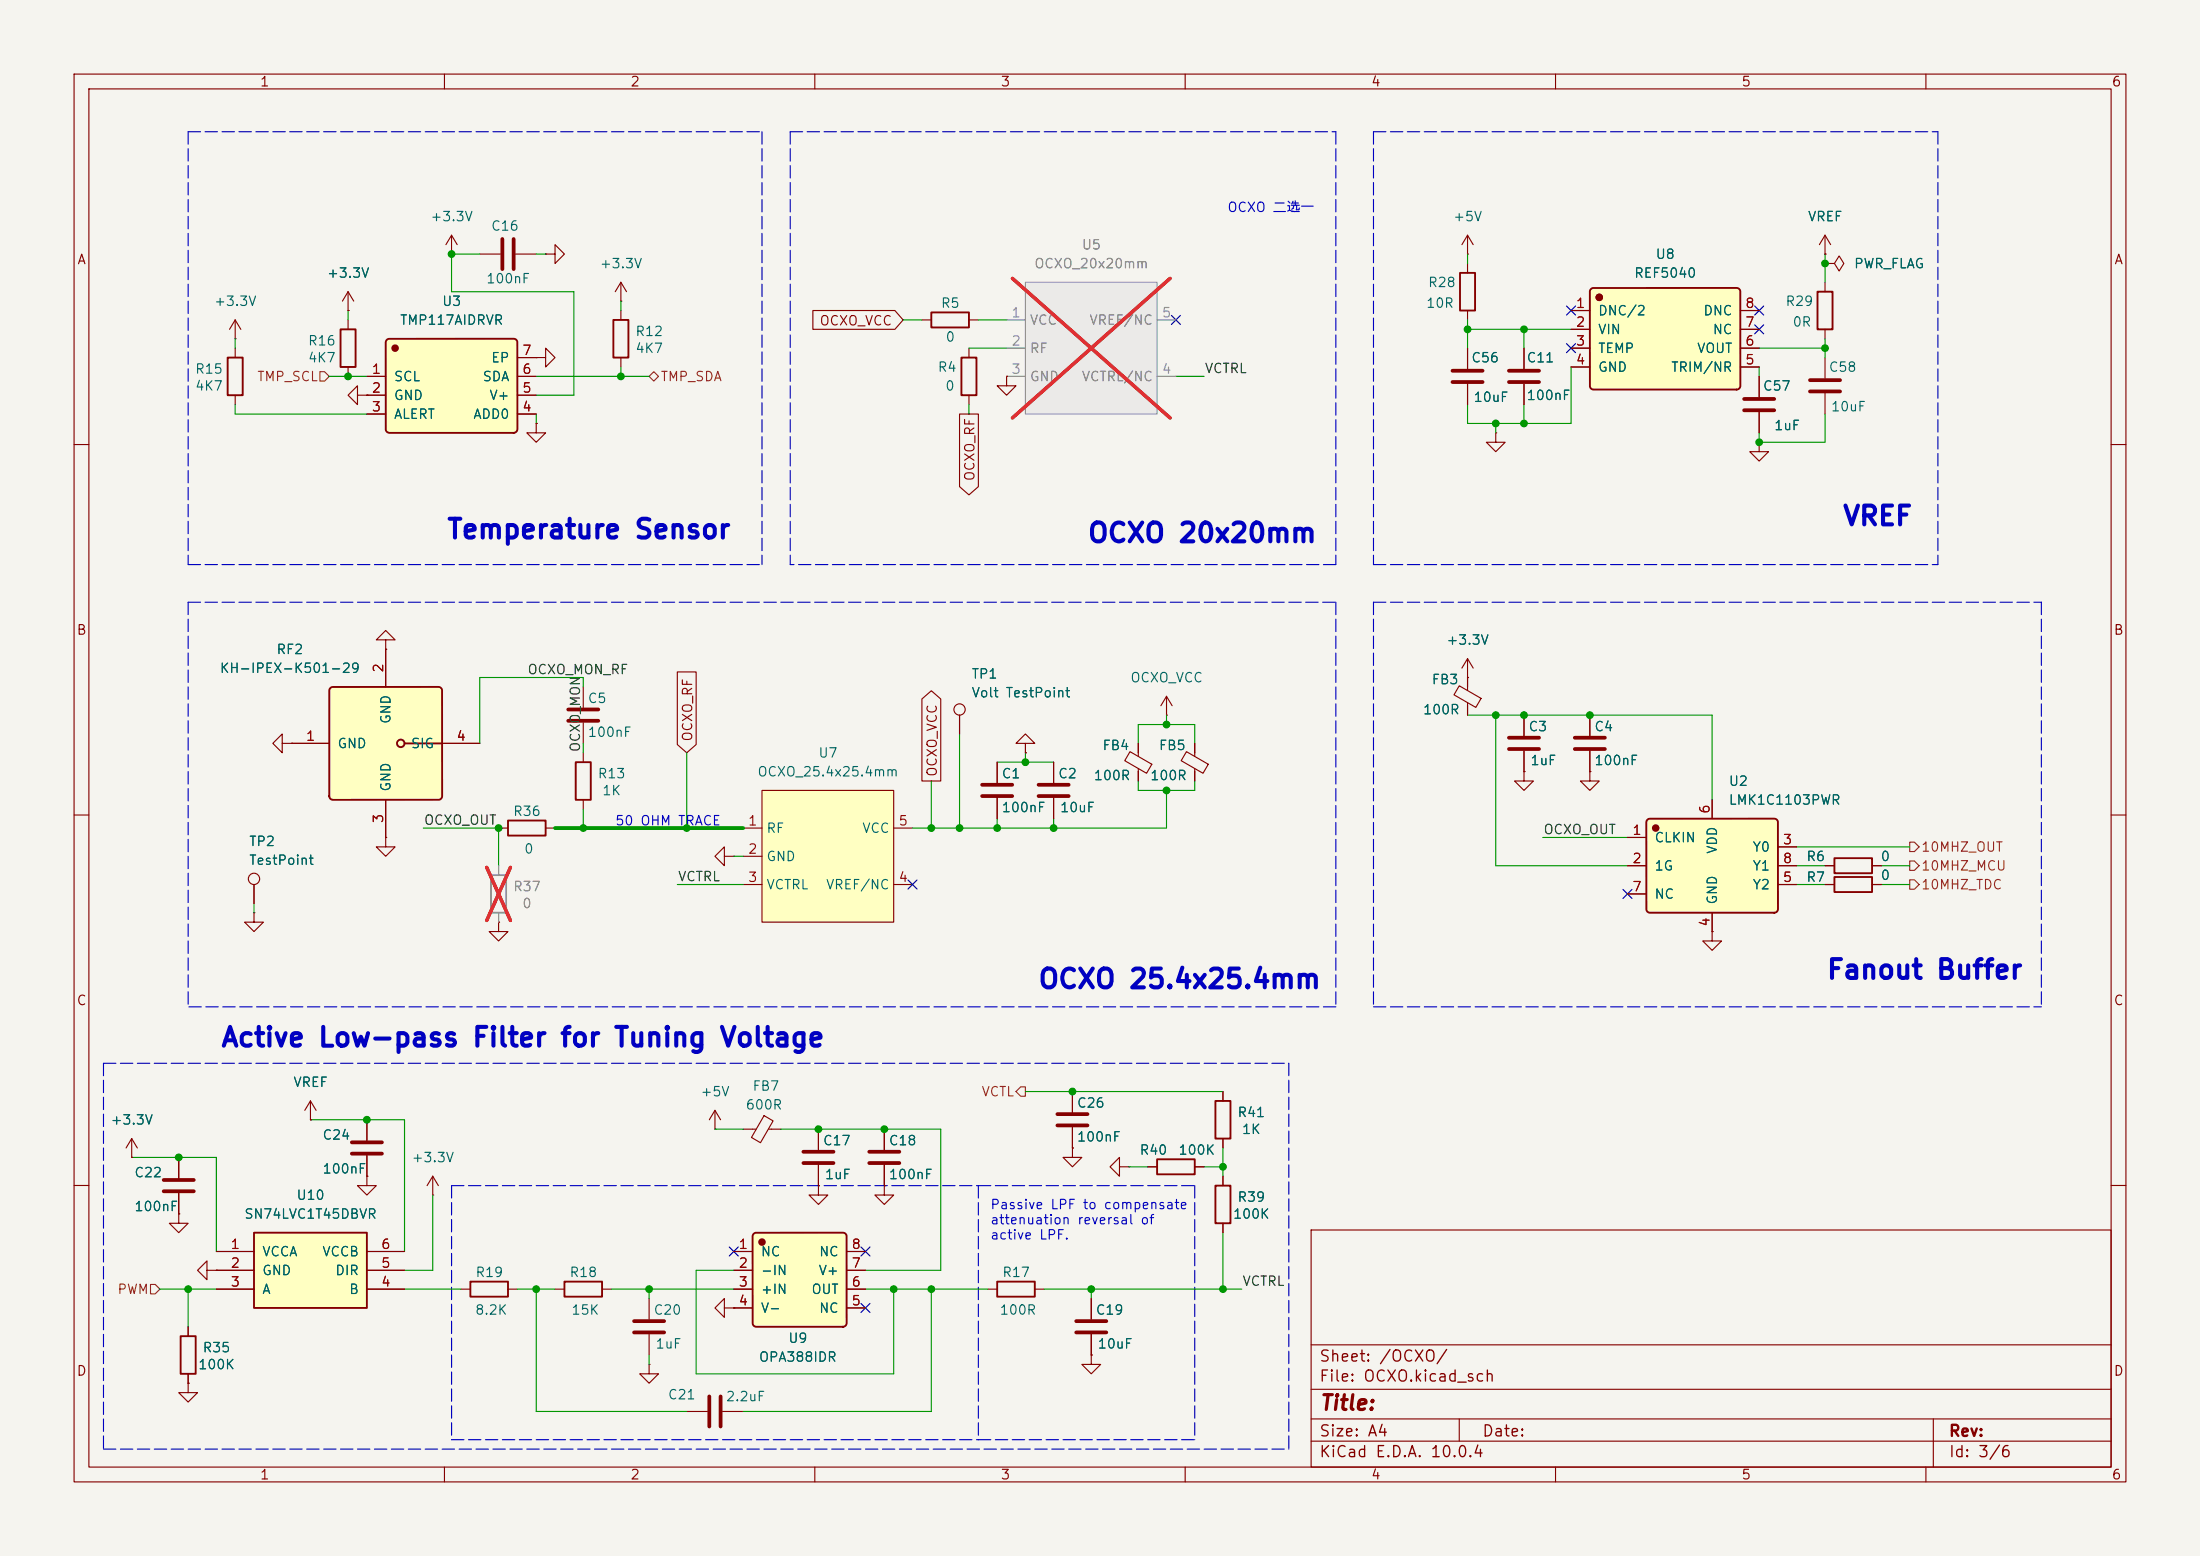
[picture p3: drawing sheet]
<svg xmlns="http://www.w3.org/2000/svg" width="297mm" height="210mm" viewBox="0 0 297 210" stroke-linecap="round" stroke-linejoin="round" font-family="sans-serif">
<path d="M0 0h297v210h-297z" fill="#f5f4ef" stroke="#f5f4ef" stroke-width=".14"/>
<g fill="none" stroke="#840000" stroke-width=".15">
<path d="M10 10h277v190h-277zM12 12h273v186h-273zM60 10v2M110 10v2M160 10v2M210 10v2M260 10v2M10 60h2M285 60h2M52.1 86.4h1.2l-1.2-1.3-1.3 1.3h1.3v1.2M52.1 87.6h.1M197 92.6l2.9 1.7-.7 1.2-2.9-1.7z"/>
<path d="M198.1 91.4v1.8M198.1 94.9v1.6M10 110h2M34.3 119.4v2.5M38.1 100.3v-1.2l-1.3 1.2 1.3 1.3v-1.3h1.3M39.4 100.3h.1M285 110h2M34.3 123.2v1.3h1.3l-1.3 1.2-1.3-1.2h1.3M34.3 123.2h.1M10 160h2M97.8 176.5v-1.2l-1.3 1.2 1.3 1.3v-1.3h1.3M99.1 176.5h.1"/>
<path d="M177 166h108v32h-108zM285 160h2M60 198v2M110 198v2M160 198v2M177 194.5h108M177 191.5h108M177 187.5h108M177 181.5h108M197 191.5v3M210 198v2M260 198v2"/>
<path d="M261 191.5v6.5"/>
<circle cx="34.3" cy="118.6" r=".76"/>
</g>
<path d="M222.4 110.6l.3-.1h16.8l.3 .1 .2 .3v11.8a.51 .51 0 0 1-.5 .5h-16.7l-.3-.1-.2-.3-.1-11.8z" fill="#ffffc2"/>
<circle cx="223.5" cy="111.8" r=".38" fill="#840000" stroke="#840000" stroke-width=".25"/>
<path d="M222.4 110.6l.3-.1h16.8l.3 .1 .2 .3v11.8a.51 .51 0 0 1-.5 .5h-16.7l-.3-.1-.2-.3-.1-11.8zM63.5 173h5.1v2h-5.1zM76.2 173h5.1v2h-5.1z" fill="none" stroke="#840000" stroke-width=".25"/>
<path d="M219.7 113h2.5M219.7 116.8h2.5M231.1 108v2.5M240 116.8h2.6M240 114.3h2.6M240 119.4h2.6M219.7 120.7h2.5M231.1 123.2v2.5M62.2 174h1.3M68.6 174h1.2M74.9 174h1.3M81.3 174h1.2" fill="none" stroke="#840000" stroke-width=".15"/>
<path d="M101.7 166.5l.3-.1h11.8l.4 .1 .1 .3v11.8a.51 .51 0 0 1-.5 .5h-11.7l-.4-.2-.1-.2v-11.8z" fill="#ffffc2"/>
<circle cx="102.9" cy="167.6" r=".38" fill="#840000" stroke="#840000" stroke-width=".25"/>
<path d="M247.6 118.4h5.1v2h-5.1zM247.6 115.8h5.1v2.1h-5.1zM101.7 166.5l.3-.1h11.8l.4 .1 .1 .3v11.8a.51 .51 0 0 1-.5 .5h-11.7l-.4-.2-.1-.2v-11.8zM134.6 173h5.1v2h-5.1z" fill="none" stroke="#840000" stroke-width=".25"/>
<g fill="none" stroke="#840000" stroke-width=".15">
<path d="M198.1 91.4h.1M198.1 88.9l-.7 1.3M198.1 88.9l.8 1.3M198.1 88.9v2.5M205.7 96.5v2.8M214.6 96.5v2.8M205.7 104.1v1.3h1.3l-1.3 1.3-1.2-1.3h1.2M205.7 104.1h.1M205.7 101.3v2.8M214.6 104.1v1.3h1.3l-1.3 1.3-1.2-1.3h1.2M214.6 104.1h.1M214.6 101.3v2.8"/>
<path d="M246.4 119.4h1.2M246.4 116.8h1.2M252.7 119.4h1.3M252.7 116.8h1.3M231.1 125.7v1.3h1.3l-1.3 1.3-1.2-1.3h1.2M231.1 125.7h.1M24.1 156.2v2.8M41.9 151.1h.1M41.9 148.6l-.8 1.3M41.9 148.6l.8 1.3M41.9 148.6v2.5M49.5 158.8v1.2h1.3l-1.3 1.3-1.2-1.3h1.2"/>
<path d="M49.5 158.8h.1M49.5 151.1v2.8M49.5 156v2.8M58.4 158.8l-.7 1.2M58.4 158.8l.8 1.2M58.4 158.8v2.5M24.1 163.8v1.3h1.3l-1.3 1.3-1.2-1.3h1.2M24.1 163.8h.1M24.1 161v2.8M27.9 171.5v-1.3l-1.2 1.3 1.2 1.2v-1.2h1.3M29.2 171.5h.1M58.4 161.3h.1"/>
<path d="M87.6 175.3v2.8M99.1 168.9h2.5M99.1 171.5h2.5M99.1 174h2.5M99.1 176.5h2.5M114.3 168.9h2.5M114.3 171.5h2.5M114.3 174h2.5M114.3 176.5h2.5M133.3 174h1.3M139.7 174h1.3M147.3 175.3v2.8"/>
<path d="M87.6 184.2v1.2h1.3l-1.3 1.3-1.2-1.3h1.2M87.6 184.2h.1M87.6 180.1v2.8M92.7 190.5h2.8M97.5 190.5h2.8M147.3 182.9v1.3h1.3l-1.3 1.2-1.3-1.2h1.3M147.3 182.9h.1M147.3 180.1v2.8"/>
</g>
<g fill="none" stroke="#840000" stroke-width=".51">
<path d="M203.7 99.6h4.1M212.6 99.6h4.1M203.7 101.1h4.1M212.6 101.1h4.1M22.1 159.3h4.1M47.5 154.2h4.1M47.5 155.7h4.1M22.1 160.8h4.1M85.6 178.3h4.1M85.6 179.8h4.1M145.3 178.3h4.1M145.3 179.8h4.1"/>
<path d="M95.8 188.5v4M97.3 188.5v4"/>
</g>
<path d="M138.4 38.1h17.8v17.8h-17.8z" fill="#ebeae8"/>
<path d="M138.4 38.1h17.8v17.8h-17.8zM135.9 43.2h2.5M135.9 47h2.5M135.9 50.8h2.5M156.2 43.2h2.5M156.2 50.8h2.5" fill="none" stroke="#9c9b98" stroke-width=".15"/>
<path d="M136.7 37.6l21.3 18.8M158 37.6l-21.3 18.8" fill="none" stroke="#e12e31" stroke-width=".46"/>
<path d="M165.1 147.3v1.3M165.1 153.7v1.2M165.1 158.8v1.2M25.4 179.1v1.2M165.1 165.1v1.3M25.4 186.7v1.3h1.3l-1.3 1.2-1.3-1.2h1.3M25.4 186.7h.1M25.4 185.4v1.3" fill="none" stroke="#840000" stroke-width=".15"/>
<path d="M164.1 148.6h2v5.1h-2zM164.1 160h2v5.1h-2zM24.4 180.3h2v5.1h-2z" fill="none" stroke="#840000" stroke-width=".25"/>
<path d="M34.3 166.4h15.2v10.1h-15.2z" fill="#ffffc2"/>
<path d="M125.7 42.2h5.1v2h-5.1zM129.8 48.3h2v5h-2zM156.2 156.5h5.1v2h-5.1zM34.3 166.4h15.2v10.1h-15.2z" fill="none" stroke="#840000" stroke-width=".25"/>
<g fill="none" stroke="#840000" stroke-width=".15">
<path d="M48.3 53.3v-1.2l-1.3 1.2 1.3 1.3v-1.3h1.2M49.5 53.3h.1M124.5 43.2h1.2M130.8 43.2h1.3M130.8 47v1.3M130.8 53.3v1.3M135.9 50.8v1.3h1.3l-1.3 1.2-1.3-1.2h1.3M135.9 50.8h.1M237.5 59.7v1.3h1.3l-1.3 1.2-1.3-1.2h1.3M237.5 59.7h.1M129.5 96.5v2.6M157.5 96.5h.1"/>
<path d="M157.5 94l-.8 1.3M157.5 94l.7 1.3M157.5 94v2.5M134.6 102.9v2.8M134.6 107.7v2.8M138.4 100.3h1.3l-1.3-1.2-1.2 1.2h1.2v1.3M138.4 101.6h.1M142.2 102.9v2.8M142.2 107.7v2.8M152.6 101.4l2.9 1.7-.7 1.3-3-1.7zM153.7 100.3v1.8M153.7 103.8v1.6"/>
<path d="M160.2 101.4l2.9 1.7-.7 1.3-2.9-1.7zM161.3 100.3v1.8M161.3 103.8v1.6M144.8 154.9v1.3h1.2l-1.2 1.3-1.3-1.3h1.3M144.8 154.9h.1M144.8 147.3v2.8M144.8 152.1v2.8M151.1 157.5v-1.3l-1.2 1.3 1.2 1.3v-1.3h1.3M152.4 157.5h.1M154.9 157.5h1.3M161.3 157.5h1.3M29.2 168.9h5.1"/>
<path d="M29.2 171.5h5.1M29.2 174h5.1M49.5 168.9h5.1M49.5 171.5h5.1M49.5 174h5.1"/>
<circle cx="129.5" cy="95.8" r=".76"/>
</g>
<path d="M132.6 105.9h4.1M132.6 107.4h4.1M140.2 105.9h4.1M140.2 107.4h4.1M142.7 150.4h4.1M142.7 151.9h4.1" fill="none" stroke="#840000" stroke-width=".51"/>
<path d="M214.8 39l.2-.1h19.4h.3l.2 .4v12.8a.51 .51 0 0 1-.5 .5h-19.3l-.2-.1-.3-.3v-12.8z" fill="#ffffc2"/>
<circle cx="215.9" cy="40.1" r=".38" fill="#840000" stroke="#840000" stroke-width=".25"/>
<path d="M197.1 36.8h2v5.1h-2zM214.8 39l.2-.1h19.4h.3l.2 .4v12.8a.51 .51 0 0 1-.5 .5h-19.3l-.2-.1-.3-.3v-12.8zM245.4 39.4h2v5.1h-2zM30.7 48.3h2.1v5h-2.1zM46 44.5h2v5h-2zM82.8 43.2h2v5.1h-2z" fill="none" stroke="#840000" stroke-width=".25"/>
<g fill="none" stroke="#840000" stroke-width=".15">
<path d="M47 39.4l-.8 1.2M47 39.4l.8 1.2M47 39.4v2.5M73.7 34.3h1.2v-1.3l1.3 1.3-1.3 1.3v-1.3M73.7 34.3h.1M83.8 38.1v2.5M83.8 38.1l-.7 1.3M83.8 38.1l.8 1.3M198.1 34.3h.1M198.1 31.8l-.7 1.2M198.1 31.8l.8 1.2M198.1 31.8v2.5"/>
<path d="M198.1 35.6v1.2M246.4 35.6h1.2l.7-1.1 .6 1.1-.6 1-.7-1M246.4 35.6h.1M246.4 38.1v1.3M31.7 45.7h.1M31.7 43.2v2.5M31.7 47v1.3M31.7 53.3v1.3M31.7 43.2l-.7 1.3M31.7 43.2l.8 1.3M47 41.9h.1M47 43.2v1.3"/>
<path d="M47 49.5v1.3M72.4 57.2v1.2h1.3l-1.3 1.3-1.3-1.3h1.3M72.4 57.2h.1M72.4 48.3h1.3v-1.3l1.2 1.3-1.2 1.2v-1.2M72.4 48.3h.1M83.8 40.6h.1M83.8 41.9v1.3M83.8 48.3v1.2M198.1 41.9v1.3M198.1 47v2.8M198.1 51.8v2.8M201.9 58.4v1.3h1.3l-1.3 1.3-1.2-1.3h1.2"/>
<path d="M201.9 58.4h.1M205.7 47v2.8M205.7 51.8v2.8M212.1 41.9h2.5M212.1 44.5h2.5M212.1 47h2.5M212.1 49.5h2.5M234.9 41.9h2.6M234.9 44.5h2.6M234.9 47h2.6M234.9 49.5h2.6M237.5 50.8v2.8"/>
<path d="M237.5 55.6v2.8M246.4 44.5v1.2M246.4 48.3v2.8M246.4 53.1v2.8"/>
</g>
<path d="M196.1 50h4.1M196.1 51.6h4.1M203.7 50h4.1M203.7 51.6h4.1M235.5 53.8h4M235.5 55.4h4M244.3 51.3h4.1M244.3 52.8h4.1" fill="none" stroke="#840000" stroke-width=".51"/>
<path d="M52.2 45.9l.3-.2h16.8l.3 .1 .2 .3v11.8a.51 .51 0 0 1-.5 .5h-16.7l-.3-.1-.2-.3v-11.8z" fill="#ffffc2"/>
<circle cx="53.3" cy="47" r=".38" fill="#840000" stroke="#840000" stroke-width=".25"/>
<path d="M52.2 45.9l.3-.2h16.8l.3 .1 .2 .3v11.8a.51 .51 0 0 1-.5 .5h-16.7l-.3-.1-.2-.3v-11.8z" fill="none" stroke="#840000" stroke-width=".25"/>
<g fill="none" stroke="#840000" stroke-width=".15">
<path d="M61 34.3h.1M61 31.8l-.8 1.2M61 31.8l.7 1.2M61 31.8v2.5M64.8 34.3h2.8M69.6 34.3h2.8M246.4 34.3h.1M246.4 31.8l-.8 1.2M246.4 31.8l.7 1.2M246.4 31.8v2.5M49.5 50.8h2.6M49.5 53.3h2.6"/>
<path d="M49.5 55.9h2.6M69.8 50.8h2.6M69.8 53.3h2.6M69.8 55.9h2.6M69.8 48.3h2.6M17.8 156.2h.1M17.8 153.7l-.8 1.2M17.8 153.7l.7 1.2M17.8 153.7v2.5M100.3 152.4h1.8M103.1 150.6l1.3 .7-1.7 2.9-1.3-.7zM103.8 152.4h1.6"/>
<path d="M110.5 152.4v2.8M110.5 157.2v2.8M119.4 152.4v2.8M119.4 157.2v2.8M110.5 160v1.3h1.3l-1.3 1.3-1.3-1.3h1.3M110.5 160h.1M119.4 160v1.3h1.2l-1.2 1.3-1.3-1.3h1.3M119.4 160h.1"/>
</g>
<path d="M67.8 32.3v4M69.3 32.3v4M108.5 155.4h4M108.5 157h4M117.3 155.4h4.1M117.3 157h4.1" fill="none" stroke="#840000" stroke-width=".51"/>
<path d="M102.9 106.7h17.7v17.8h-17.7z" fill="#ffffc2"/>
<path d="M100.3 111.8h2.6M100.3 115.6h2.6M100.3 119.4h2.6M102.9 106.7h17.7v17.8h-17.7zM120.6 111.8h2.6M120.6 119.4h2.6M67.3 124.5v1.2h1.3l-1.3 1.3-1.3-1.3h1.3M67.3 124.5h.1M96.5 152.4h.1M96.5 149.9l-.7 1.2M96.5 149.9l.8 1.2M96.5 149.9v2.5" fill="none" stroke="#840000" stroke-width=".15"/>
<path d="M66.3 118.1h2v5.1h-2z" fill="none" stroke="#9c9b98" stroke-width=".25"/>
<path d="M67.3 116.8v1.3M67.3 123.2v1.3" fill="none" stroke="#9c9b98" stroke-width=".15"/>
<path d="M65.7 117.1l3.2 7.1M68.9 117.1l-3.2 7.1" fill="none" stroke="#e12e31" stroke-width=".46"/>
<path d="M44.6 92.9l.3-.2h14.3l.3 .1 .2 .3v14.3l-.2 .4-.2 .1-14.3 .1a.51 .51 0 0 1-.6-.6v-14.2z" fill="#ffffc2"/>
<g fill="none" stroke="#840000" stroke-width=".25">
<path d="M44.6 92.9l.3-.2h14.3l.3 .1 .2 .3v14.3l-.2 .4-.2 .1-14.3 .1a.51 .51 0 0 1-.6-.6v-14.2zM54.6 100.3h5.1M68.6 110.7h5.1v2.1h-5.1zM77.7 102.9h2.1v5.1h-2.1z"/>
<circle cx="54.1" cy="100.3" r=".51"/>
</g>
<g fill="none" stroke="#840000" stroke-width=".15">
<path d="M246.4 35.6h.1M246.4 34.3h.1M47 41.9h.1M49.5 53.3h.1M49.5 50.8h2.6M49.5 53.3h2.6M49.5 55.9h2.6M69.8 50.8h2.6M69.8 53.3h2.6M69.8 55.9h2.6M69.8 48.3h2.6M72.4 57.2h.1"/>
<path d="M72.4 48.3h.1M109.7 41.9h11.1l1.1 1.3-1.1 1.3h-11.1zM129.5 55.9h2.6v9.8l-1.3 1.1-1.3-1.1zM135.9 50.8h.1M198.1 47v2.8M198.1 51.8v2.8M205.7 47v2.8M205.7 51.8v2.8M212.1 41.9h2.5M212.1 44.5h2.5M212.1 47h2.5M212.1 49.5h2.5"/>
<path d="M234.9 41.9h2.6M234.9 44.5h2.6M234.9 47h2.6M234.9 49.5h2.6M237.5 50.8v2.8M237.5 55.6v2.8M52.1 87.6h.1M52.1 87.6v5.1M78.7 92.7v2.8M78.7 97.5v2.8M91.4 90.7h2.6v9.8l-1.3 1.1-1.3-1.1zM124.5 94.3l1.2-1.1 1.3 1.1v11.1h-2.5z"/>
<path d="M129.5 96.5v2.6M198.1 91.4h.1M198.1 91.4v1.3M198.1 95.3v1.2M205.7 96.5v2.8M214.6 96.5v2.8M34.3 119.4v2.5M39.4 100.3h.1M39.4 100.3h5M52.1 113v1.3h1.2l-1.2 1.3-1.3-1.3h1.3M52.1 113h.1M52.1 108v5"/>
<path d="M59.7 100.3h5.1M67.3 111.8h1.3M73.7 111.8h1.2M78.7 101.6v1.3M78.7 108v1.2M97.8 115.6v-1.3l-1.3 1.3 1.3 1.2v-1.2h1.3M99.1 115.6h.1M134.6 102.9v2.8M134.6 107.7v2.8M138.4 101.6h.1M142.2 102.9v2.8M142.2 107.7v2.8"/>
<path d="M153.7 100.3v1.3M153.7 104.1v1.3M161.3 100.3v1.3M161.3 104.1v1.3M205.7 104.1h.1M205.7 101.3v2.8M214.6 104.1h.1M214.6 101.3v2.8M219.7 113h2.5M219.7 116.8h2.5M231.1 108v2.5M240 116.8h2.6"/>
<path d="M240 114.3h2.6M240 119.4h2.6M246.4 116.8h1.2M246.4 119.4h1.2M252.7 116.8h1.3M252.7 119.4h1.3M67.3 124.5h.1M219.7 120.7h2.5M231.1 125.7h.1M231.1 123.2v2.5M17.8 156.2h.1M24.1 156.2v2.8"/>
<path d="M41.9 151.1h.1M49.5 158.8h.1M49.5 151.1v2.8M49.5 156v2.8M110.5 152.4v2.8M110.5 157.2v2.8M119.4 152.4v2.8M119.4 157.2v2.8M144.8 154.9h.1M144.8 147.3v2.8M144.8 152.1v2.8M154.9 157.5h1.3"/>
<path d="M161.3 157.5h1.3M165.1 147.3v1.3M165.1 153.7v1.2M165.1 158.8v1.2M24.1 163.8h.1M24.1 161v2.8M25.4 179.1v1.2M29.2 171.5h.1M29.2 168.9h5.1M29.2 171.5h5.1M29.2 174h5.1M49.5 168.9h5.1"/>
<path d="M49.5 171.5h5.1M49.5 174h5.1M99.1 176.5h.1M99.1 168.9h2.5M99.1 171.5h2.5M99.1 174h2.5M99.1 176.5h2.5M110.5 160h.1M114.3 168.9h2.5M114.3 171.5h2.5M114.3 174h2.5M114.3 176.5h2.5"/>
<path d="M119.4 160h.1M147.3 175.3v2.8M165.1 165.1v1.3M25.4 186.7h.1M25.4 185.4v1.3M147.3 182.9h.1M147.3 180.1v2.8"/>
</g>
<path d="M76.7 95.8h4.1M76.7 97.3h4.1" fill="none" stroke="#840000" stroke-width=".51"/>
<path d="M43.2 50.2h.6l.6 .6-.6 .6h-.6zM87.6 50.8l.7-.6 .6 .6-.6 .6zM257.8 116.2h.6l.7 .6-.7 .7h-.6zM257.8 118.7h.6l.7 .7-.7 .6h-.6zM257.8 113.7h.6l.7 .6-.7 .6h-.6zM137.8 146.7h.6v1.3h-.6l-.6-.7zM20.3 173.4h.7l.6 .6-.6 .6h-.7z" fill="none" stroke="#725600" stroke-width=".15"/>
<g fill="none" stroke="#0000c2" stroke-width=".15" stroke-dasharray="1.7 .6">
<path d="M25.4 17.8v58.4M25.4 17.8h77.5M102.9 17.8v58.4M106.7 17.8v58.4M106.7 17.8h73.6M180.3 17.8v58.4M185.4 17.8v58.4M185.4 17.8h76.2M261.6 17.8v58.4M25.4 76.2h77.5M180.3 76.2h-73.6M185.4 76.2h76.2"/>
<path d="M25.4 81.3h154.9M25.4 81.3v54.6M180.3 81.3v54.6M185.4 81.3v54.6M185.4 81.3h90.2M275.6 81.3v54.6M180.3 135.9h-154.9M185.4 135.9h90.2M14 143.5v52.1M14 143.5h160M174 143.5v52.1M61 160h71.1"/>
<path d="M61 160v34.3M132.1 160v34.3M132.1 160h29.2M161.3 160v34.3M14 195.6h160M61 194.3h71.1M132.1 194.3h29.2"/>
</g>
<g fill="none" stroke="#009600" stroke-width=".15">
<path d="M64.8 34.3h-3.8v5.1h16.5v13.9h-5.1M72.4 34.3h1.3M198.1 34.3v1.3M246.4 34.3v3.8M31.7 45.7v1.3M31.7 54.6v1.3h17.8M44.4 50.8h5.1M47 41.9v1.3M72.4 50.8h15.2M72.4 55.9v1.3M83.8 40.6v1.3M83.8 49.5v1.3"/>
<path d="M121.9 43.2h2.6M130.8 54.6v1.3M130.8 47h5.1M132.1 43.2h3.8M158.7 50.8h3.9M198.1 43.2v3.8M198.1 44.5h14M201.9 57.2v1.2M205.7 44.5v2.5M205.7 54.6v2.6M212.1 49.5v7.7h-14v-2.6M237.5 47h8.9"/>
<path d="M237.5 49.5v1.3M246.4 55.9v3.8h-8.9v-1.3M246.4 45.7v2.6M78.7 92.7v-1.3h-13.9v8.9M129.5 99.1v12.7M157.5 96.5v1.3M198.1 96.5h33v11.5M201.9 96.5v20.3h17.8M57.1 111.8h10.2v5M78.7 100.3v1.3M78.7 109.2v2.6M91.4 119.4h8.9"/>
<path d="M92.7 101.6v10.2M99.1 115.6h1.2M125.7 105.4v6.4M134.6 102.9h7.6M134.6 110.5v1.3M138.4 101.6v1.3M142.2 110.5v1.3M153.7 100.3v-2.5h7.6v2.5M153.7 105.4v1.3h7.6v-1.3M157.5 106.7v5.1h-34.3M208.3 113h11.4M242.6 119.4h3.8"/>
<path d="M242.6 116.8h3.8M242.6 114.3h15.2M254 119.4h3.8M254 116.8h3.8M34.3 121.9v1.3M17.8 156.2h11.4v12.7M41.9 151.1h12.7v17.8M96.5 152.4h3.8M105.4 152.4h21.6v19.1h-10.2M138.4 147.3h26.7M152.4 157.5h2.5M162.6 157.5h2.5"/>
<path d="M165.1 154.9v3.9M21.6 174h7.6M25.4 174v5.1M54.6 174h7.6M58.4 161.3v10.2h-3.8M69.8 174h5.1M72.4 174v16.5h20.3M82.5 174h16.6M87.6 174v1.3M99.1 171.5h-5.1v13.9h26.6v-11.4M116.8 174h16.5M125.7 174v16.5h-25.4"/>
<path d="M141 174h26.6M147.3 174v1.3M165.1 166.4v7.6M87.6 182.9v1.3"/>
</g>
<path d="M74.9 111.8h25.4" fill="none" stroke="#009600" stroke-width=".51"/>
<g fill="none" stroke="#000084" stroke-width=".15">
<path d="M158.1 42.6l1.3 1.2M159.4 42.6l-1.3 1.2M211.5 41.3l1.2 1.2M211.5 46.4l1.2 1.2M212.7 41.3l-1.2 1.2M212.7 46.4l-1.2 1.2M236.9 41.3l1.2 1.2M236.9 43.8l1.2 1.3M238.1 41.3l-1.2 1.2M238.1 43.8l-1.2 1.3M122.6 118.8l1.2 1.2M123.8 118.8l-1.2 1.2"/>
<path d="M219.1 120l1.2 1.3M220.3 120l-1.2 1.3M98.5 168.3l1.2 1.2M99.7 168.3l-1.2 1.2M116.2 175.9l1.2 1.2M116.2 168.3l1.2 1.2M117.4 175.9l-1.2 1.2M117.4 168.3l-1.2 1.2"/>
</g>
<path d="M135.9 43.2h2.5M135.9 47h2.5M135.9 50.8h2.5M156.2 43.2h2.5M156.2 50.8h2.5M67.3 116.8v1.3M67.3 123.2v1.3" fill="none" stroke="#9c9b98" stroke-width=".15"/>
<path d="M136.7 37.6l21.3 18.8M158 37.6l-21.3 18.8M65.7 117.1l3.2 7.1M68.9 117.1l-3.2 7.1" fill="none" stroke="#e12e31" stroke-width=".46"/>
<g fill="#009600" stroke="#009600" stroke-width=".14">
<circle cx="87.6" cy="174" r=".46"/>
<circle cx="72.4" cy="174" r=".46"/>
<circle cx="125.7" cy="174" r=".46"/>
<circle cx="147.3" cy="174" r=".46"/>
<circle cx="165.1" cy="174" r=".46"/>
<circle cx="165.1" cy="157.5" r=".46"/>
<circle cx="144.8" cy="147.3" r=".46"/>
<circle cx="92.7" cy="111.8" r=".46"/>
<circle cx="83.8" cy="50.8" r=".46"/>
<circle cx="78.7" cy="111.8" r=".46"/>
<circle cx="67.3" cy="111.8" r=".46"/>
<circle cx="110.5" cy="152.4" r=".46"/>
<circle cx="119.4" cy="152.4" r=".46"/>
<circle cx="120.6" cy="174" r=".46"/>
<circle cx="24.1" cy="156.2" r=".46"/>
<circle cx="25.4" cy="174" r=".46"/>
<circle cx="49.5" cy="151.1" r=".46"/>
<circle cx="61" cy="34.3" r=".46"/>
<circle cx="47" cy="50.8" r=".46"/>
<circle cx="214.6" cy="96.5" r=".46"/>
<circle cx="201.9" cy="96.5" r=".46"/>
<circle cx="205.7" cy="96.5" r=".46"/>
<circle cx="205.7" cy="57.2" r=".46"/>
<circle cx="201.9" cy="57.2" r=".46"/>
<circle cx="142.2" cy="111.8" r=".46"/>
<circle cx="157.5" cy="106.7" r=".46"/>
<circle cx="129.5" cy="111.8" r=".46"/>
<circle cx="134.6" cy="111.8" r=".46"/>
<circle cx="125.7" cy="111.8" r=".46"/>
<circle cx="138.4" cy="102.9" r=".46"/>
<circle cx="157.5" cy="97.8" r=".46"/>
<circle cx="237.5" cy="59.7" r=".46"/>
<circle cx="205.7" cy="44.5" r=".46"/>
<circle cx="246.4" cy="35.6" r=".46"/>
<circle cx="246.4" cy="47" r=".46"/>
<circle cx="198.1" cy="44.5" r=".46"/>
</g>
<g font-size="2.5" fill="#0000c2">
<text x="248.6" y="71.5">VREF</text>
<text x="60.2" y="73.3">Temperature Sensor</text>
<text x="146.7" y="73.8">OCXO 20x20mm</text>
<text x="140" y="134">OCXO 25.4x25.4mm</text>
<text x="246.5" y="132.8">Fanout Buffer</text>
<text x="29.7" y="141.9">Active Low-pass Filter for Tuning Voltage</text>
</g>
<text font-size="2" fill="#840000" x="178" y="190.8">Title:</text>
<g font-size="1.5" fill="#840000">
<text x="178" y="184.2">Sheet: /OCXO/</text>
<text x="178" y="186.9">File: OCXO.kicad_sch</text>
<text x="178" y="197.1">KiCad E.D.A. 10.0.4</text>
<text x="178" y="194.3">Size: A4</text>
<text x="200" y="194.3">Date:</text>
<text x="263" y="194.3">Rev:</text>
<text x="263" y="197.1">Id: 3/6</text>
</g>
<g font-size="1.3" fill="#840000">
<text x="35" y="12">1</text>
<text x="85" y="12">2</text>
<text x="135" y="12">3</text>
<text x="185" y="12">4</text>
<text x="235" y="12">5</text>
<text x="285" y="12">6</text>
<text x="10.3" y="36">A</text>
<text x="285.3" y="36">A</text>
<text x="110.6" y="44.2">OCXO_VCC</text>
<text x="131.9" y="65" transform="rotate(-90 131.9 65)">OCXO_RF</text>
<text x="10.3" y="86">B</text>
<text x="285.3" y="86">B</text>
<text x="93.8" y="100.2" transform="rotate(-90 93.8 100.2)">OCXO_RF</text>
<text x="126.8" y="104.9" transform="rotate(-90 126.8 104.9)">OCXO_VCC</text>
<text x="10.3" y="136">C</text>
<text x="285.3" y="136">C</text>
<text x="10.3" y="186">D</text>
<text x="285.3" y="186">D</text>
<text x="35" y="200">1</text>
<text x="85" y="200">2</text>
<text x="135" y="200">3</text>
<text x="185" y="200">4</text>
<text x="235" y="200">5</text>
<text x="285" y="200">6</text>
</g>
<g font-size="1.3" fill="#0000c2">
<text x="165.6" y="28.9">OCXO 二选一</text>
<text x="83" y="111.7">50 OHM TRACE</text>
<text x="133.6" y="163.5">Passive LPF to compensate</text>
<text x="133.6" y="165.6">attenuation reversal of</text>
<text x="133.6" y="167.6">active LPF.</text>
</g>
<g font-size="1.3" fill="#006464">
<text x="58" y="30.2">+3.3V</text>
<text x="66.2" y="31.5">C16</text>
<text x="196.1" y="30.2">+5V</text>
<text x="223.4" y="35.3">U8</text>
<text x="244" y="30.2">VREF</text>
<text x="28.8" y="41.6">+3.3V</text>
<text x="44" y="37.8">+3.3V</text>
<text x="59.6" y="41.6">U3</text>
<text x="65.5" y="38.6">100nF</text>
<text x="80.9" y="36.5">+3.3V</text>
<text x="126.9" y="41.9">R5</text>
<text x="192.4" y="41.9">10R</text>
<text x="192.7" y="39.1">R28</text>
<text x="220.5" y="37.8">REF5040</text>
<text x="241" y="41.6">R29</text>
<text x="250.2" y="36.5">PWR_FLAG</text>
<text x="41.5" y="46.9">R16</text>
<text x="53.9" y="44.2">TMP117AIDRVR</text>
<text x="85.7" y="45.7">R12</text>
<text x="85.7" y="48">4K7</text>
<text x="127.6" y="46.4">0</text>
<text x="215.6" y="42.9">DNC/2</text>
<text x="215.6" y="45.4">VIN</text>
<text x="215.6" y="48">TEMP</text>
<text x="229" y="48">VOUT</text>
<text x="229.9" y="42.9">DNC</text>
<text x="231.1" y="45.4">NC</text>
<text x="241.9" y="44.4">0R</text>
<text x="26.2" y="50.8">R15</text>
<text x="26.2" y="53">4K7</text>
<text x="41.5" y="49.2">4K7</text>
<text x="53.1" y="51.8">SCL</text>
<text x="65.1" y="51.8">SDA</text>
<text x="66.2" y="49.2">EP</text>
<text x="126.5" y="50.5">R4</text>
<text x="127.5" y="53">0</text>
<text x="198.5" y="49.2">C56</text>
<text x="206" y="49.2">C11</text>
<text x="215.6" y="50.5">GND</text>
<text x="225.5" y="50.5">TRIM/NR</text>
<text x="237.9" y="53">C57</text>
<text x="246.8" y="50.5">C58</text>
<text x="53.1" y="54.3">GND</text>
<text x="53.1" y="56.9">ALERT</text>
<text x="63.8" y="56.9">ADD0</text>
<text x="66" y="54.3">V+</text>
<text x="198.8" y="54.6">10uF</text>
<text x="206" y="54.3">100nF</text>
<text x="239.4" y="58.4">1uF</text>
<text x="247.1" y="55.8">10uF</text>
<text x="37.2" y="88.6">RF2</text>
<text x="195.2" y="87.3">+3.3V</text>
<text x="29.6" y="91.1">KH-IPEX-K501-29</text>
<text x="79.3" y="95.2">C5</text>
<text x="131.1" y="91.9">TP1</text>
<text x="131.1" y="94.4">Volt TestPoint</text>
<text x="152.5" y="92.4">OCXO_VCC</text>
<text x="193.2" y="92.7">FB3</text>
<text x="45.5" y="101.3">GND</text>
<text x="53" y="97.8" transform="rotate(-90 53 97.8)">GND</text>
<text x="55.4" y="101.3">SIG</text>
<text x="79.3" y="99.8">100nF</text>
<text x="148.7" y="101.6">FB4</text>
<text x="156.4" y="101.6">FB5</text>
<text x="192" y="96.7">100R</text>
<text x="206.3" y="99">C3</text>
<text x="215.1" y="99">C4</text>
<text x="53" y="106.9" transform="rotate(-90 53 106.9)">GND</text>
<text x="80.6" y="105.4">R13</text>
<text x="81.2" y="107.7">1K</text>
<text x="102.2" y="105.1">OCXO_25.4x25.4mm</text>
<text x="110.4" y="102.6">U7</text>
<text x="135.1" y="105.4">C1</text>
<text x="142.8" y="105.4">C2</text>
<text x="147.6" y="105.6">100R</text>
<text x="155.2" y="105.6">100R</text>
<text x="206.5" y="103.6">1uF</text>
<text x="215.1" y="103.6">100nF</text>
<text x="233.3" y="106.4">U2</text>
<text x="69.2" y="110.4">R36</text>
<text x="103.4" y="112.7">RF</text>
<text x="116.3" y="112.7">VCC</text>
<text x="135.1" y="109.9">100nF</text>
<text x="143" y="109.9">10uF</text>
<text x="233.3" y="108.9">LMK1C1103PWR</text>
<text x="33.5" y="114.5">TP2</text>
<text x="33.5" y="117">TestPoint</text>
<text x="70.7" y="115.5">0</text>
<text x="103.4" y="116.5">GND</text>
<text x="223.3" y="114">CLKIN</text>
<text x="223.3" y="117.8">1G</text>
<text x="232.1" y="115.3" transform="rotate(-90 232.1 115.3)">VDD</text>
<text x="236.5" y="115.3">Y0</text>
<text x="236.5" y="117.8">Y1</text>
<text x="243.8" y="119.3">R7</text>
<text x="243.8" y="116.5">R6</text>
<text x="253.8" y="119.1">0</text>
<text x="253.8" y="116.5">0</text>
<text x="103.4" y="120.4">VCTRL</text>
<text x="111.4" y="120.4">VREF/NC</text>
<text x="223.3" y="121.6">NC</text>
<text x="232.1" y="122.2" transform="rotate(-90 232.1 122.2)">GND</text>
<text x="236.5" y="120.4">Y2</text>
<text x="39.5" y="147">VREF</text>
<text x="94.5" y="148.3">+5V</text>
<text x="101.5" y="147.5">FB7</text>
<text x="145.3" y="149.8">C26</text>
<text x="14.8" y="152.1">+3.3V</text>
<text x="43.4" y="154.1">C24</text>
<text x="100.6" y="150.1">600R</text>
<text x="111" y="154.9">C17</text>
<text x="119.9" y="154.9">C18</text>
<text x="145.3" y="154.4">100nF</text>
<text x="167" y="151.1">R41</text>
<text x="167.6" y="153.4">1K</text>
<text x="18" y="159.2">C22</text>
<text x="43.4" y="158.7">100nF</text>
<text x="55.5" y="157.2">+3.3V</text>
<text x="111.3" y="159.5">1uF</text>
<text x="119.9" y="159.5">100nF</text>
<text x="153.8" y="156.2">R40</text>
<text x="159" y="156.2">100K</text>
<text x="18" y="163.8">100nF</text>
<text x="32.9" y="164.8">SN74LVC1T45DBVR</text>
<text x="39.9" y="162.3">U10</text>
<text x="166.4" y="164.8">100K</text>
<text x="167" y="162.5">R39</text>
<text x="35.3" y="169.9">VCCA</text>
<text x="35.3" y="172.4">GND</text>
<text x="43.4" y="169.9">VCCB</text>
<text x="45.2" y="172.4">DIR</text>
<text x="64.1" y="172.7">R19</text>
<text x="76.8" y="172.7">R18</text>
<text x="102.6" y="169.9">NC</text>
<text x="102.6" y="172.4">-IN</text>
<text x="110.4" y="172.4">V+</text>
<text x="110.5" y="169.9">NC</text>
<text x="135.2" y="172.7">R17</text>
<text x="35.3" y="175">A</text>
<text x="47" y="175">B</text>
<text x="64" y="177.8">8.2K</text>
<text x="77" y="177.8">15K</text>
<text x="88.1" y="177.8">C20</text>
<text x="102.6" y="175">+IN</text>
<text x="102.6" y="177.5">V-</text>
<text x="109.5" y="175">OUT</text>
<text x="110.5" y="177.5">NC</text>
<text x="134.9" y="177.8">100R</text>
<text x="147.8" y="177.8">C19</text>
<text x="26.7" y="185.1">100K</text>
<text x="27.3" y="182.8">R35</text>
<text x="88.4" y="182.3">1uF</text>
<text x="102.4" y="184.1">OPA388IDR</text>
<text x="106.3" y="181.6">U9</text>
<text x="148.1" y="182.3">10uF</text>
<text x="90.1" y="189.2">C21</text>
<text x="97.9" y="189.4">2.2uF</text>
</g>
<g font-size="1.3" fill="#939391">
<text x="145.9" y="34">U5</text>
<text x="139.5" y="36.5">OCXO_20x20mm</text>
<text x="138.9" y="44.2">VCC</text>
<text x="138.9" y="48">RF</text>
<text x="147" y="44.2">VREF/NC</text>
<text x="138.9" y="51.8">GND</text>
<text x="145.9" y="51.8">VCTRL/NC</text>
<text x="69.2" y="120.6">R37</text>
<text x="70.4" y="122.9">0</text>
</g>
<g font-size="1.3" fill="#a90000">
<text x="212.7" y="41.9">1</text>
<text x="235.5" y="41.9">8</text>
<text x="212.7" y="44.4">2</text>
<text x="212.7" y="47">3</text>
<text x="235.5" y="47">6</text>
<text x="235.5" y="44.4">7</text>
<text x="50.1" y="50.8">1</text>
<text x="50.1" y="53.3">2</text>
<text x="70.4" y="53.3">5</text>
<text x="70.4" y="50.8">6</text>
<text x="70.4" y="48.2">7</text>
<text x="212.7" y="49.5">4</text>
<text x="235.5" y="49.5">5</text>
<text x="50.1" y="55.9">3</text>
<text x="70.4" y="55.9">4</text>
<text x="52" y="90.9" transform="rotate(-90 52 90.9)">2</text>
<text x="41.2" y="100.3">1</text>
<text x="61.5" y="100.3">4</text>
<text x="52" y="111.2" transform="rotate(-90 52 111.2)">3</text>
<text x="100.9" y="111.7">1</text>
<text x="121.2" y="111.7">5</text>
<text x="220.3" y="113">1</text>
<text x="231.1" y="109.9" transform="rotate(-90 231.1 109.9)">6</text>
<text x="100.9" y="115.5">2</text>
<text x="100.9" y="119.4">3</text>
<text x="121.2" y="119.4">4</text>
<text x="220.3" y="116.8">2</text>
<text x="240.6" y="114.3">3</text>
<text x="240.6" y="119.4">5</text>
<text x="240.6" y="116.8">8</text>
<text x="220.3" y="120.6">7</text>
<text x="231.1" y="125.2" transform="rotate(-90 231.1 125.2)">4</text>
<text x="31" y="168.9">1</text>
<text x="31" y="171.4">2</text>
<text x="31" y="174">3</text>
<text x="51.4" y="174">4</text>
<text x="51.4" y="171.4">5</text>
<text x="51.4" y="168.9">6</text>
<text x="99.6" y="168.9">1</text>
<text x="99.6" y="171.4">2</text>
<text x="99.6" y="174">3</text>
<text x="114.9" y="174">6</text>
<text x="114.9" y="171.4">7</text>
<text x="114.9" y="168.9">8</text>
<text x="99.6" y="176.5">4</text>
<text x="114.9" y="176.5">5</text>
</g>
<g font-size="1.3" fill="#a5a4a2">
<text x="136.5" y="43.2">1</text>
<text x="136.5" y="47">2</text>
<text x="156.8" y="43.2">5</text>
<text x="136.5" y="50.8">3</text>
<text x="156.8" y="50.8">4</text>
</g>
<g font-size="1.3" fill="#725600">
<text x="34.6" y="51.8">TMP_SCL</text>
<text x="89.1" y="51.8">TMP_SDA</text>
<text x="259.3" y="117.8">10MHZ_MCU</text>
<text x="259.3" y="115.3">10MHZ_OUT</text>
<text x="259.3" y="120.4">10MHZ_TDC</text>
<text x="132.4" y="148.3">VCTL</text>
<text x="15.8" y="175">PWM</text>
</g>
<g font-size="1.3" fill="#0f0f0f">
<text x="162.6" y="50.7">VCTRL</text>
<text x="71.1" y="91.3">OCXO_MON_RF</text>
<text x="78.6" y="101.6" transform="rotate(-90 78.6 101.6)">OCXO_MON</text>
<text x="57.1" y="111.6">OCXO_OUT</text>
<text x="208.3" y="112.9">OCXO_OUT</text>
<text x="91.4" y="119.3">VCTRL</text>
<text x="167.6" y="173.9">VCTRL</text>
</g>
</svg>
